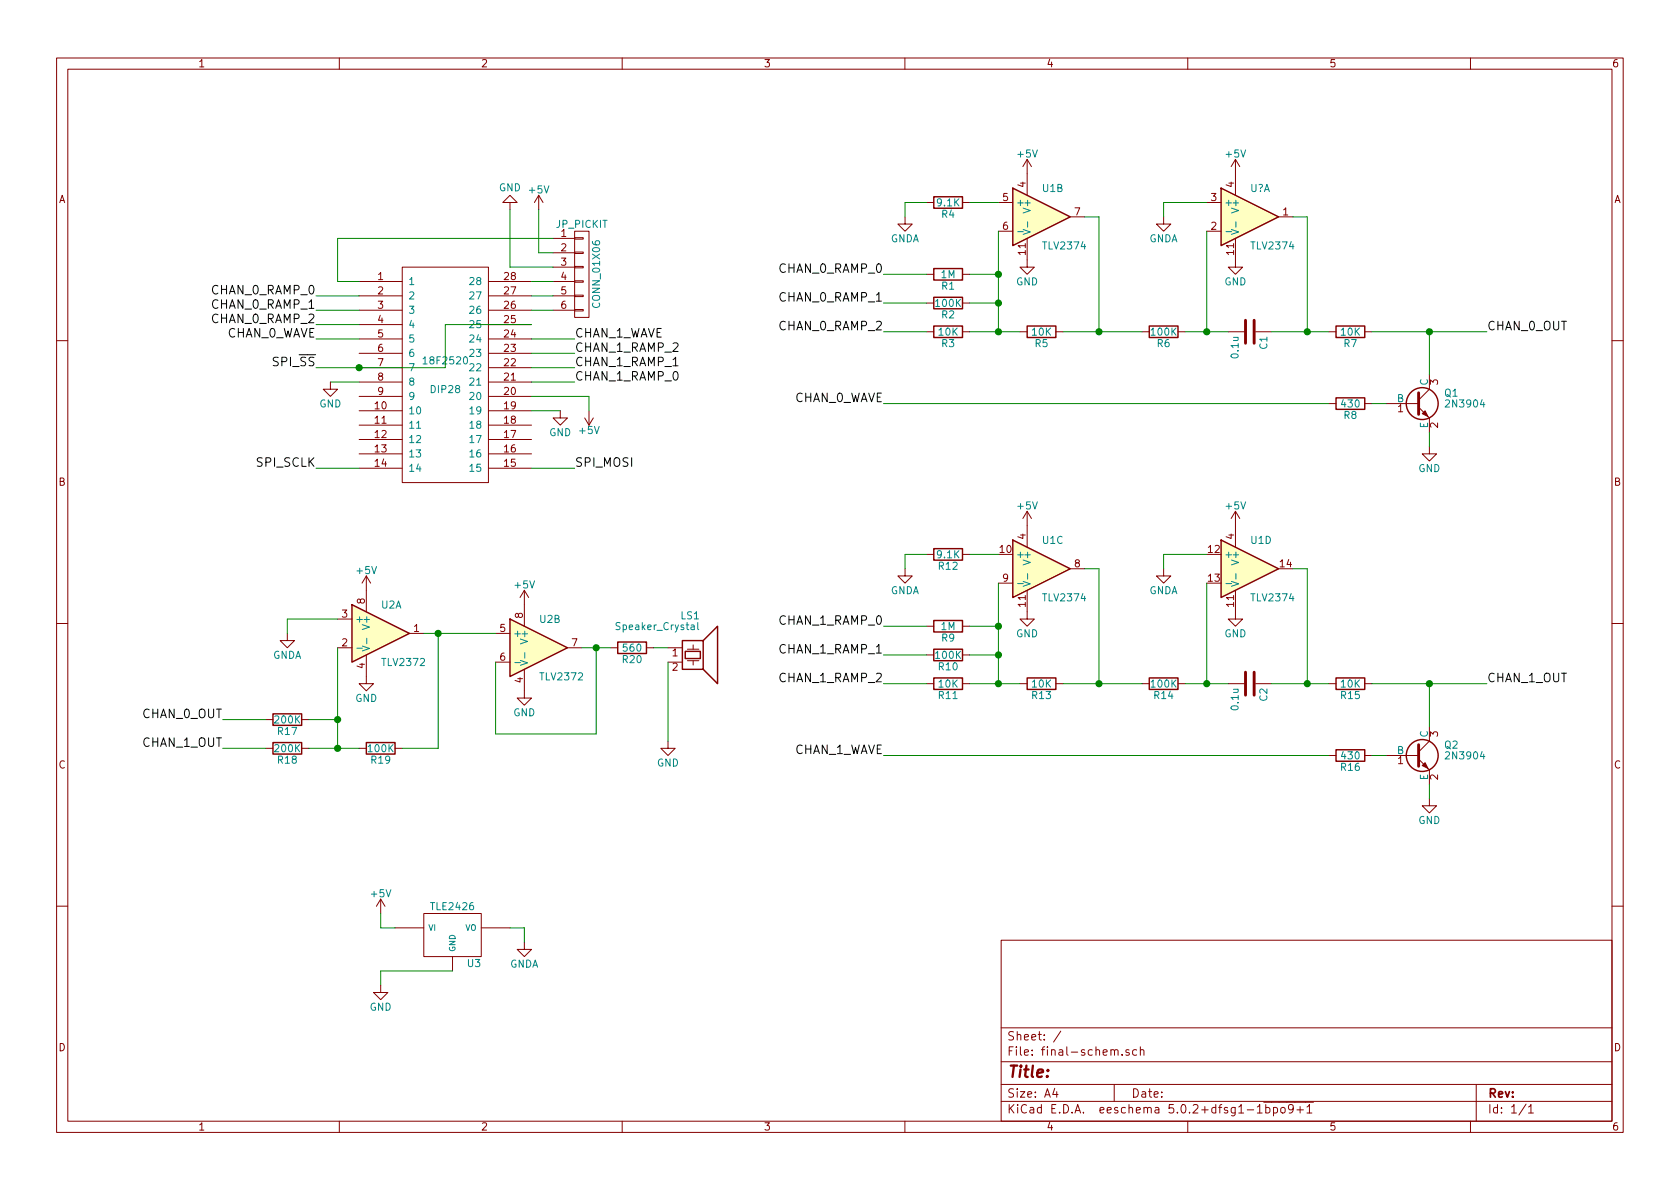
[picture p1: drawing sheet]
<svg xmlns="http://www.w3.org/2000/svg" width="297mm" height="210mm" viewBox="0 0 297 210" stroke-linecap="round" stroke-linejoin="round" font-family="sans-serif">
<g fill="none" stroke="#840000" stroke-width=".18">
<path d="M10 10.3h277v189.9h-277zM12 12.2h273v186.1h-273zM60 10.3v1.9M110 10.3v1.9M160 10.3v1.9M210 10.3v1.9M260 10.3v1.9M90.2 35.8h1.2l-1.2-1.3-1.3 1.3h1.3v1.3M95.2 34.5l-.7 1.3M95.2 34.5v2.6M95.2 34.5l.8 1.3M160 38.3v1.3h1.3l-1.3 1.3-1.3-1.3h1.3"/>
<path d="M163.8 35.8h1.3M170.2 35.8h1.2M176.5 35.8h2.6M181.6 28.2v6.3M181.6 28.2l-.8 1.3M181.6 28.2l.8 1.3M189.2 38.3h2.6M205.7 38.3v1.3h1.3l-1.3 1.3-1.2-1.3h1.2M213.4 35.8h2.5M218.4 28.2v6.3M218.4 28.2l-.7 1.3M218.4 28.2l.8 1.3"/>
<path d="M226.1 38.3h2.5M63.5 49.8h7.6M63.5 52.3h7.6M63.5 59.9h7.6M63.5 57.4h7.6M63.5 54.9h7.6M71.1 47.2h15.3v38.1h-15.3zM86.4 49.8h7.6M86.4 52.3h7.6M86.4 59.9h7.6M86.4 57.4h7.6M86.4 54.9h7.6"/>
<path d="M97.8 49.8h3.8M97.8 52.3h3.8M97.8 54.9h3.8M97.8 42.2h3.8M97.8 44.7h3.8M97.8 47.2h3.8M101.6 54.7h1.5v.3h-1.5zM101.6 52.2h1.5v.2h-1.5zM101.6 49.7h1.5v.2h-1.5zM101.6 47.1h1.5v.3h-1.5zM101.6 44.6h1.5v.2h-1.5zM101.6 42h1.5v.3h-1.5z"/>
<path d="M101.6 40.9h2.5v15.2h-2.5zM163.8 48.5h1.3M163.8 53.6h1.3M163.8 58.7h1.3M170.2 48.5h1.2M170.2 53.6h1.2M170.2 58.7h1.2M176.5 40.9h2.6M180.3 58.7h1.3M181.6 42.2v5h1.3l-1.3 1.3-1.3-1.3h1.3M186.7 58.7h1.3M201.9 58.7h1.3"/>
<path d="M208.3 58.7h1.2M213.4 40.9h2.5M217.2 58.7h2.8M218.4 42.2v5h1.3l-1.3 1.3-1.2-1.3h1.2M222 58.7h2.8M234.9 58.7h1.3M241.3 58.7h1.3M10 60.2h2M58.4 67.6v1.2h1.3l-1.3 1.3-1.3-1.3h1.3M63.5 72.6h7.6M63.5 75.2h7.6M63.5 77.7h7.6"/>
<path d="M63.5 70.1h7.6M63.5 67.6h7.6M63.5 65h7.6M63.5 62.5h7.6M86.4 72.6h7.6M86.4 75.2h7.6M86.4 77.7h7.6M86.4 70.1h7.6M86.4 67.6h7.6M86.4 65h7.6M86.4 62.5h7.6M99.1 72.6v1.3h1.2l-1.2 1.3-1.3-1.3h1.3"/>
<path d="M103.4 73.9l.7 1.3M104.1 72.6v2.6M104.9 73.9l-.8 1.3M234.9 71.4h1.3M241.3 71.4h1.3M245.1 71.4h5.7M250.8 72l1.9 1.9v2.5M252.7 79v1.3h1.3l-1.3 1.2-1.2-1.2h1.2M252.7 66.3v2.5l-1.9 1.9M285 60.2h2M63.5 80.3h7.6M63.5 82.8h7.6"/>
<path d="M86.4 80.3h7.6M86.4 82.8h7.6M163.8 98h1.3M170.2 98h1.2M181.6 90.4v6.4M181.6 90.4l-.8 1.3M181.6 90.4l.8 1.3M218.4 90.4v6.4M218.4 90.4l-.7 1.3M218.4 90.4l.8 1.3M10 110.3h2M50.8 112v1.3h1.3l-1.3 1.2-1.3-1.2h1.3"/>
<path d="M59.7 114.5h2.5M59.7 109.5h2.5M64.8 115.8v5.1h1.2l-1.2 1.3-1.3-1.3h1.3M64.8 101.8v6.4M64.8 101.8l-.8 1.3M64.8 101.8l.7 1.3M72.4 112h2.5M87.6 112h2.6M87.6 117.1h2.6M92.7 118.4v5h1.3l-1.3 1.3-1.3-1.3h1.3M92.7 104.4v6.3M92.7 104.4l-.8 1.3"/>
<path d="M92.7 104.4l.8 1.3M100.3 114.5h2.6M107.9 114.5h1.3M114.3 114.5h1.3M118.1 114.5h2.5M118.1 117.1h2.5M121.5 116.8h2.1M121.5 114.8h2.1M122.6 114v.8M122.6 116.8v.8M160 100.6v1.2h1.3l-1.3 1.3-1.3-1.3h1.3M163.8 110.7h1.3"/>
<path d="M163.8 115.8h1.3M170.2 110.7h1.2M170.2 115.8h1.2M176.5 103.1h2.6M181.6 104.4v5.1h1.3l-1.3 1.2-1.3-1.2h1.3M189.2 100.6h2.6M205.7 100.6v1.2h1.3l-1.3 1.3-1.2-1.3h1.2M218.4 104.4v5.1h1.3l-1.3 1.2-1.2-1.2h1.2M285 110.3h2M47 127.2h1.3M47 132.3h1.3M53.3 127.2h1.3"/>
<path d="M53.3 132.3h1.3M63.5 132.3h1.3M69.8 132.3h1.3M118.1 131.1v1.2h1.3l-1.3 1.3-1.3-1.3h1.3M163.8 120.9h1.3M170.2 120.9h1.2M180.3 120.9h1.3M186.7 120.9h1.3M201.9 120.9h1.3M208.3 120.9h1.2M217.2 120.9h2.8M222 120.9h2.8"/>
<path d="M234.9 133.6h1.3M234.9 120.9h1.3M241.3 133.6h1.3M241.3 120.9h1.3M245.1 133.6h5.7M250.8 134.2l1.9 1.9v2.6M252.7 128.5v2.6l-1.9 1.9M67.3 159l-.8 1.3M67.3 159v2.5M67.3 159l.8 1.3M252.7 141.2v1.3h1.3l-1.3 1.3-1.2-1.3h1.2M10 160.2h2"/>
<path d="M67.3 174.2v1.3h1.3l-1.3 1.3-1.3-1.3h1.3M69.8 164.1h5.1M74.9 161.5h10.2v7.7h-10.2zM80 169.2v2.5M85.1 164.1h5.1M92.7 166.6v1.3h1.3l-1.3 1.3-1.3-1.3h1.3M177 166.3h108v32h-108zM285 160.2h2M60 198.3v1.9M110 198.3v1.9M160 198.3v1.9M177 194.8h108"/>
<path d="M177 191.8h108M177 187.8h108M177 181.8h108M186.5 192.5l-.4 1h1M186.8 193v1M187.6 182.3l-1.3 2M197 191.8v3M197.1 185.8l.2-.2 .3 .1 .1 .9M198.4 186.5v.1M199.6 185.7l-.3-.1-.2 .2v.2l.5 .2v.3h-.5M201 185.7l-.4-.1-.3 .3v.6l.3 .1 .4-.1M201.6 185.7l.2-.1 .4 .1 .1 .9"/>
<path d="M201.6 185.1v1.5M210 198.3v1.9M222.3 195.8l.4-.5v1.5M222.3 196.8h.9M223.4 194.9h8.8M223.8 195.9l.4-.1 .3 .3v.6l-.3 .1-.4-.1M223.8 195.3v1.5M225.2 195.9l.4-.1 .3 .3-.1 .6-.2 .1-.4-.1M225.2 195.8v1.5M226.5 196l.2-.2 .5 .2v.5l-.1 .2-.4 .1-.2-.1zM228.7 196l-.1 .1a.48 .48 0 0 1-.7 .1l-.1-.2 .1-.6a.48 .48 0 0 1 .7 .1 1.27 1.27 0 0 1-.2 1.2l-.5 .1M229.3 196.3h1.2"/>
<path d="M229.9 195.7v1.1M231.1 195.8l.4-.5v1.5M231.1 196.8h.9M260 198.3v1.9M261 191.8v6.5M269.8 195.2l-1.2 2M270.3 195.8l.4-.5v1.5M270.3 196.8h.8"/>
</g>
<g fill="none" stroke="#840000" stroke-width=".25">
<path d="M165.1 34.8h5.1v2h-5.1zM179.1 33.3l10.1 5-10.1 5.1zM215.9 33.3l10.2 5-10.2 5.1zM165.1 47.5h5.1v2h-5.1zM165.1 52.6h5.1v2h-5.1zM165.1 57.7h5.1v2h-5.1zM181.6 57.7h5.1v2h-5.1zM203.2 57.7h5.1v2h-5.1zM236.2 57.7h5.1v2h-5.1zM236.2 70.4h5.1v2h-5.1zM165.1 97h5.1v2.1h-5.1zM179.1 95.5l10.1 5.1-10.1 5.1z"/>
<path d="M215.9 95.5l10.2 5.1-10.2 5.1zM62.2 106.9l10.2 5.1-10.2 5.1zM90.2 109.5l10.1 5-10.1 5.1zM109.2 113.5h5.1v2.1h-5.1zM120.6 113.3h3.7v5.1h-3.7zM121.2 115.2h2.6v1.3h-2.6zM124.3 113.3l2.6-2.6v10.2l-2.6-2.5M165.1 109.7h5.1v2.1h-5.1zM165.1 114.8h5.1v2h-5.1zM165.1 119.9h5.1v2h-5.1zM181.6 119.9h5.1v2h-5.1zM203.2 119.9h5.1v2h-5.1z"/>
<path d="M236.2 119.9h5.1v2h-5.1zM48.3 126.2h5v2.1h-5zM48.3 131.3h5v2h-5zM64.8 131.3h5v2h-5zM236.2 132.6h5.1v2h-5.1z"/>
<circle cx="251.5" cy="71.4" r="2.82"/>
<circle cx="251.5" cy="133.6" r="2.82"/>
</g>
<path d="M220.2 56.6v4.1M221.7 56.6v4.1M250.8 69.5v3.8M220.2 118.9v4M221.7 118.9v4M250.8 131.7v3.8" fill="none" stroke="#840000" stroke-width=".51"/>
<g fill="#840000" stroke="#840000" stroke-width=".18">
<path d="M251.5 73.1l.5-.5 .5 1.1z"/>
<path d="M251.5 135.4l.5-.5 .5 1z"/>
</g>
<g fill="#ffffc2" stroke="#ffffc2" stroke-width=".18">
<path d="M179.1 33.3l10.1 5-10.1 5.1z"/>
<path d="M215.9 33.3l10.2 5-10.2 5.1z"/>
<path d="M179.1 95.5l10.1 5.1-10.1 5.1z"/>
<path d="M215.9 95.5l10.2 5.1-10.2 5.1z"/>
<path d="M62.2 106.9l10.2 5.1-10.2 5.1z"/>
<path d="M90.2 109.5l10.1 5-10.1 5.1z"/>
</g>
<g fill="none" stroke="#008484" stroke-width=".18">
<path d="M181.7 39.2v1M218.5 39.2v1M179.9 41h1M180.9 40.6l1.3 .4-1.3 .4M216.8 41h1M217.7 40.6l1.3 .4-1.3 .4M74.8 63.4l.4-.3v1.3M74.8 64.4h.7M63.1 114.6h1M64.1 114.2l1.2 .5-1.2 .4M64.8 112.9v.9M91 117.2h1"/>
<path d="M92 116.8l1.3 .4-1.3 .4M92.8 115.4v1M123.4 110.1v1.1l.1 .1M179.9 103.2h1M180.9 102.8l1.3 .4-1.3 .5M181.7 101.4v1M216.8 103.2h1M217.7 102.8l1.3 .4-1.3 .5M218.5 101.4v1"/>
</g>
<g fill="none" stroke="#008400" stroke-width=".18">
<path d="M90.2 37.1v10.1h7.6M95.2 37.1v7.6h2.6M163.8 35.8h-3.8v2.5M171.4 35.8h5.1M191.8 38.3h2.5v20.4M213.4 35.8h-7.7v2.5M228.6 38.3h2.5v20.4M55.9 52.3h7.6M55.9 54.9h7.6M55.9 57.4h7.6M55.9 59.9h7.6M94 52.3h3.8"/>
<path d="M94 54.9h3.8M94 57.4h-15.3v7.6h-22.8M94 59.9h7.6M94 49.8h3.8M97.8 42.2h-38.1v7.6h3.8M156.2 58.7h7.6M156.2 53.6h7.6M156.2 48.5h7.6M171.4 58.7h8.9M171.4 53.6h5.1M171.4 48.5h5.1M176.5 40.9v17.8"/>
<path d="M188 58.7h13.9M209.5 58.7h7.7M213.4 40.9v17.8M224.8 58.7h10.1M242.6 58.7h20.3M252.7 58.7v7.6M58.4 67.6h5.1M94 72.6h5.1M94 70.1h10.1v2.5M94 67.6h7.6M94 65h7.6M94 62.5h7.6"/>
<path d="M156.2 71.4h78.7M242.6 71.4h2.5M252.7 76.4v2.6M55.9 82.8h7.6M94 82.8h7.6M163.8 98h-3.8v2.6M171.4 98h5.1M213.4 98h-7.7v2.6M59.7 114.5v17.8M59.7 109.5h-8.9v2.5M74.9 112h12.7M77.5 112v20.3h-6.4"/>
<path d="M102.9 114.5h5M105.4 114.5v15.3h-17.8v-12.7M115.6 114.5h2.5M118.1 117.1v14M156.2 115.8h7.6M156.2 110.7h7.6M171.4 115.8h5.1M171.4 110.7h5.1M176.5 103.1v17.8M191.8 100.6h2.5v20.3M213.4 103.1v17.8M228.6 100.6h2.5v20.3"/>
<path d="M39.4 132.3h7.6M39.4 127.2h7.6M54.6 132.3h8.9M54.6 127.2h5.1M156.2 120.9h7.6M156.2 133.6h78.7M171.4 120.9h8.9M188 120.9h13.9M209.5 120.9h7.7M224.8 120.9h10.1M242.6 120.9h20.3M242.6 133.6h2.5"/>
<path d="M252.7 120.9v7.6M252.7 138.7v2.5M67.3 161.5v2.6h2.5M80 171.7h-12.7v2.5M90.2 164.1h2.5v2.5"/>
</g>
<g fill="#008400" stroke="#008400" stroke-width=".25">
<circle cx="176.5" cy="58.7" r=".51"/>
<circle cx="176.5" cy="53.6" r=".51"/>
<circle cx="176.5" cy="48.5" r=".51"/>
<circle cx="213.4" cy="58.7" r=".51"/>
<circle cx="194.3" cy="58.7" r=".51"/>
<circle cx="231.1" cy="58.7" r=".51"/>
<circle cx="176.5" cy="120.9" r=".51"/>
<circle cx="176.5" cy="115.8" r=".51"/>
<circle cx="176.5" cy="110.7" r=".51"/>
<circle cx="213.4" cy="120.9" r=".51"/>
<circle cx="194.3" cy="120.9" r=".51"/>
<circle cx="231.1" cy="120.9" r=".51"/>
<circle cx="252.7" cy="58.7" r=".51"/>
<circle cx="252.7" cy="120.9" r=".51"/>
<circle cx="59.7" cy="132.3" r=".51"/>
<circle cx="59.7" cy="127.2" r=".51"/>
<circle cx="77.5" cy="112" r=".51"/>
<circle cx="105.4" cy="114.5" r=".51"/>
<circle cx="63.5" cy="65" r=".51"/>
</g>
<text font-size="2.8" fill="#840000" x="178" y="190.5">Title:</text>
<g font-size="2.1">
<text x="37.6" y="52.1">CHAN_0_RAMP_0</text>
<text x="137.9" y="48.3">CHAN_0_RAMP_0</text>
<text x="137.9" y="53.3">CHAN_0_RAMP_1</text>
<text x="37.6" y="54.6">CHAN_0_RAMP_1</text>
<text x="37.6" y="57.1">CHAN_0_RAMP_2</text>
<text x="39.9" y="59.7">CHAN_0_WAVE</text>
<text x="101.6" y="59.7">CHAN_1_WAVE</text>
<text x="137.9" y="58.4">CHAN_0_RAMP_2</text>
<text x="262.9" y="58.4">CHAN_0_OUT</text>
<text x="48.4" y="64.8">SPI_SS</text>
<text x="101.6" y="64.8">CHAN_1_RAMP_1</text>
<text x="101.6" y="62.2">CHAN_1_RAMP_2</text>
<text x="101.6" y="67.3">CHAN_1_RAMP_0</text>
<text x="140.2" y="71.1">CHAN_0_WAVE</text>
<text x="45.5" y="82.5">SPI_SCLK</text>
<text x="101.6" y="82.5">SPI_MOSI</text>
<text x="137.9" y="110.5">CHAN_1_RAMP_0</text>
<text x="137.9" y="115.6">CHAN_1_RAMP_1</text>
<text x="137.9" y="120.6">CHAN_1_RAMP_2</text>
<text x="262.9" y="120.6">CHAN_1_OUT</text>
<text x="25.2" y="127">CHAN_0_OUT</text>
<text x="25.2" y="132.1">CHAN_1_OUT</text>
<text x="140.2" y="133.3">CHAN_1_WAVE</text>
</g>
<g font-size="2.1" fill="#840000">
<text x="178" y="184">Sheet: /</text>
<text x="178" y="186.7">File: final-schem.sch</text>
<text x="178" y="196.9">KiCad E.D.A. eeschema 5.0.2+dfsg1-1bpo9+1</text>
<text x="178" y="194.1">Size: A4</text>
<text x="200" y="194.1">Date:</text>
<text x="263" y="194.1">Rev:</text>
<text x="263" y="196.9">Id: 1/1</text>
</g>
<g font-size="1.8" fill="#840000">
<text x="35" y="11.9">1</text>
<text x="85" y="11.9">2</text>
<text x="135" y="11.9">3</text>
<text x="185" y="11.9">4</text>
<text x="235" y="11.9">5</text>
<text x="285" y="11.9">6</text>
<text x="10.4" y="35.9">A</text>
<text x="177.3" y="35.6">5</text>
<text x="181.4" y="33.1" transform="rotate(-90 181.4 33.1)">4</text>
<text x="214.1" y="35.6">3</text>
<text x="218.2" y="33.1" transform="rotate(-90 218.2 33.1)">4</text>
<text x="285.4" y="35.9">A</text>
<text x="99.2" y="41.9">1</text>
<text x="177.3" y="40.6">6</text>
<text x="190" y="38.1">7</text>
<text x="214.1" y="40.6">2</text>
<text x="226.8" y="38.1">1</text>
<text x="99.2" y="44.4">2</text>
<text x="99.2" y="47">3</text>
<text x="181.4" y="45" transform="rotate(-90 181.4 45)">11</text>
<text x="218.2" y="45" transform="rotate(-90 218.2 45)">11</text>
<text x="66.8" y="49.5">1</text>
<text x="66.8" y="52.1">2</text>
<text x="89.2" y="52.1">27</text>
<text x="89.2" y="49.5">28</text>
<text x="99.2" y="49.5">4</text>
<text x="99.2" y="52.1">5</text>
<text x="66.8" y="54.6">3</text>
<text x="66.8" y="57.1">4</text>
<text x="66.8" y="59.7">5</text>
<text x="89.2" y="59.7">24</text>
<text x="89.2" y="57.1">25</text>
<text x="89.2" y="54.6">26</text>
<text x="99.2" y="54.6">6</text>
<text x="66.8" y="62.2">6</text>
<text x="66.8" y="64.8">7</text>
<text x="89.2" y="64.8">22</text>
<text x="89.2" y="62.2">23</text>
<text x="66.8" y="67.3">8</text>
<text x="66.8" y="69.8">9</text>
<text x="89.2" y="69.8">20</text>
<text x="89.2" y="67.3">21</text>
<text x="254.3" y="68" transform="rotate(-90 254.3 68)">3</text>
<text x="66.3" y="72.4">10</text>
<text x="66.3" y="74.9">11</text>
<text x="66.3" y="77.5">12</text>
<text x="89.2" y="77.5">17</text>
<text x="89.2" y="74.9">18</text>
<text x="89.2" y="72.4">19</text>
<text x="247.2" y="72.9">1</text>
<text x="254.3" y="75.7" transform="rotate(-90 254.3 75.7)">2</text>
<text x="66.3" y="80">13</text>
<text x="66.3" y="82.5">14</text>
<text x="89.2" y="82.5">15</text>
<text x="89.2" y="80">16</text>
<text x="10.4" y="85.9">B</text>
<text x="285.4" y="85.9">B</text>
<text x="181.4" y="95.3" transform="rotate(-90 181.4 95.3)">4</text>
<text x="218.2" y="95.3" transform="rotate(-90 218.2 95.3)">4</text>
<text x="176.8" y="97.8">10</text>
<text x="190" y="100.3">8</text>
<text x="213.7" y="97.8">12</text>
<text x="226.4" y="100.3">14</text>
<text x="64.5" y="106.8" transform="rotate(-90 64.5 106.8)">8</text>
<text x="177.3" y="102.9">9</text>
<text x="181.4" y="107.3" transform="rotate(-90 181.4 107.3)">11</text>
<text x="213.7" y="102.9">13</text>
<text x="218.2" y="107.3" transform="rotate(-90 218.2 107.3)">11</text>
<text x="60.5" y="109.2">3</text>
<text x="73.2" y="111.8">1</text>
<text x="88.4" y="111.8">5</text>
<text x="92.5" y="109.3" transform="rotate(-90 92.5 109.3)">8</text>
<text x="60.5" y="114.3">2</text>
<text x="64.5" y="118.2" transform="rotate(-90 64.5 118.2)">4</text>
<text x="88.4" y="116.8">6</text>
<text x="101.1" y="114.3">7</text>
<text x="118.9" y="116.1">1</text>
<text x="118.9" y="118.6">2</text>
<text x="92.5" y="120.7" transform="rotate(-90 92.5 120.7)">4</text>
<text x="254.3" y="130.3" transform="rotate(-90 254.3 130.3)">3</text>
<text x="10.4" y="135.9">C</text>
<text x="247.2" y="135.1">1</text>
<text x="254.3" y="137.9" transform="rotate(-90 254.3 137.9)">2</text>
<text x="285.4" y="135.9">C</text>
<text x="10.4" y="185.9">D</text>
<text x="285.4" y="185.9">D</text>
<text x="35" y="199.9">1</text>
<text x="85" y="199.9">2</text>
<text x="135" y="199.9">3</text>
<text x="185" y="199.9">4</text>
<text x="235" y="199.9">5</text>
<text x="285" y="199.9">6</text>
</g>
<g font-size="1.8" fill="#008484">
<text x="180" y="27.9">+5V</text>
<text x="216.8" y="27.9">+5V</text>
<text x="88.2" y="33.8">GND</text>
<text x="93.6" y="34.2">+5V</text>
<text x="184.4" y="34">U1B</text>
<text x="221" y="34">U?A</text>
<text x="98.4" y="40.3">JP_PICKIT</text>
<text x="165.8" y="36.5">9.1K</text>
<text x="166.5" y="38.5">R4</text>
<text x="179.6" y="36.4">+</text>
<text x="182.2" y="37.3" transform="rotate(-90 182.2 37.3)">V+</text>
<text x="216.4" y="36.4">+</text>
<text x="219.1" y="37.3" transform="rotate(-90 219.1 37.3)">V+</text>
<text x="157.4" y="42.8">GNDA</text>
<text x="184.6" y="44.1">TLV2374</text>
<text x="203.1" y="42.8">GNDA</text>
<text x="221.4" y="44.1">TLV2374</text>
<text x="72.1" y="50.4">1</text>
<text x="72.1" y="53">2</text>
<text x="83.4" y="53">27</text>
<text x="83.4" y="50.4">28</text>
<text x="166.4" y="49.2">1M</text>
<text x="166.5" y="51.2">R1</text>
<text x="179.7" y="50.5">GND</text>
<text x="216.5" y="50.5">GND</text>
<text x="72.1" y="55.5">3</text>
<text x="72.1" y="58">4</text>
<text x="83.4" y="58">25</text>
<text x="83.4" y="55.5">26</text>
<text x="106.1" y="54.1" transform="rotate(-90 106.1 54.1)">CONN_01X06</text>
<text x="165.5" y="54.3">100K</text>
<text x="166" y="59.4">10K</text>
<text x="166.5" y="56.3">R2</text>
<text x="182.5" y="59.4">10K</text>
<text x="203.6" y="59.4">100K</text>
<text x="237.1" y="59.4">10K</text>
<text x="72.1" y="60.6">5</text>
<text x="72.1" y="63.1">6</text>
<text x="72.1" y="65.7">7</text>
<text x="75.3" y="64.4">18F2520</text>
<text x="83.4" y="65.7">22</text>
<text x="83.4" y="63.1">23</text>
<text x="83.4" y="60.6">24</text>
<text x="166.5" y="61.4">R3</text>
<text x="183" y="61.4">R5</text>
<text x="204.6" y="61.4">R6</text>
<text x="219" y="63.2" transform="rotate(-90 219 63.2)">0.1u</text>
<text x="224.1" y="61.7" transform="rotate(-90 224.1 61.7)">C1</text>
<text x="237.6" y="61.4">R7</text>
<text x="72.1" y="68.2">8</text>
<text x="72.1" y="70.7">9</text>
<text x="76.3" y="69.5">DIP28</text>
<text x="83.4" y="70.7">20</text>
<text x="83.4" y="68.2">21</text>
<text x="247" y="71.1">B</text>
<text x="252.5" y="68.2" transform="rotate(-90 252.5 68.2)">C</text>
<text x="255.4" y="70.1">Q1</text>
<text x="56.5" y="72.1">GND</text>
<text x="72.1" y="73.3">10</text>
<text x="72.1" y="75.8">11</text>
<text x="83.4" y="75.8">18</text>
<text x="83.4" y="73.3">19</text>
<text x="97.1" y="77.1">GND</text>
<text x="102.5" y="76.8">+5V</text>
<text x="237.3" y="72.1">430</text>
<text x="237.6" y="74.1">R8</text>
<text x="252.5" y="75.8" transform="rotate(-90 252.5 75.8)">E</text>
<text x="255.9" y="72.1">2N3904</text>
<text x="72.1" y="78.4">12</text>
<text x="72.1" y="80.9">13</text>
<text x="72.1" y="83.4">14</text>
<text x="83.4" y="83.4">15</text>
<text x="83.4" y="80.9">16</text>
<text x="83.4" y="78.4">17</text>
<text x="250.8" y="83.5">GND</text>
<text x="180" y="90.1">+5V</text>
<text x="216.8" y="90.1">+5V</text>
<text x="63.2" y="101.5">+5V</text>
<text x="165.8" y="98.7">9.1K</text>
<text x="166" y="100.8">R12</text>
<text x="179.6" y="98.7">+</text>
<text x="182.2" y="99.5" transform="rotate(-90 182.2 99.5)">V+</text>
<text x="184.4" y="96.2">U1C</text>
<text x="216.4" y="98.7">+</text>
<text x="219.1" y="99.5" transform="rotate(-90 219.1 99.5)">V+</text>
<text x="221.2" y="96.2">U1D</text>
<text x="67.4" y="107.6">U2A</text>
<text x="91.1" y="104.1">+5V</text>
<text x="157.4" y="105.1">GNDA</text>
<text x="184.6" y="106.3">TLV2374</text>
<text x="203.1" y="105.1">GNDA</text>
<text x="221.4" y="106.3">TLV2374</text>
<text x="62.7" y="110.1">+</text>
<text x="65.4" y="110.9" transform="rotate(-90 65.4 110.9)">V+</text>
<text x="90.7" y="112.6">+</text>
<text x="93.3" y="113.5" transform="rotate(-90 93.3 113.5)">V+</text>
<text x="95.5" y="110.2">U2B</text>
<text x="109.3" y="111.4">Speaker_Crystal</text>
<text x="120.4" y="109.5">LS1</text>
<text x="166.4" y="111.4">1M</text>
<text x="166.5" y="113.5">R9</text>
<text x="179.7" y="112.7">GND</text>
<text x="216.5" y="112.7">GND</text>
<text x="48.2" y="116.5">GNDA</text>
<text x="67.7" y="117.8">TLV2372</text>
<text x="110.1" y="117.3">R20</text>
<text x="110.3" y="115.2">560</text>
<text x="165.5" y="116.5">100K</text>
<text x="166" y="118.5">R10</text>
<text x="62.8" y="124.1">GND</text>
<text x="95.7" y="120.3">TLV2372</text>
<text x="166" y="123.6">R11</text>
<text x="166" y="121.6">10K</text>
<text x="182.5" y="123.6">R13</text>
<text x="182.5" y="121.6">10K</text>
<text x="203.6" y="121.6">100K</text>
<text x="204.1" y="123.6">R14</text>
<text x="219" y="125.4" transform="rotate(-90 219 125.4)">0.1u</text>
<text x="224.1" y="124" transform="rotate(-90 224.1 124)">C2</text>
<text x="237.1" y="123.6">R15</text>
<text x="237.1" y="121.6">10K</text>
<text x="48.7" y="127.9">200K</text>
<text x="49.2" y="130">R17</text>
<text x="90.8" y="126.7">GND</text>
<text x="252.5" y="130.4" transform="rotate(-90 252.5 130.4)">C</text>
<text x="48.7" y="133">200K</text>
<text x="49.2" y="135">R18</text>
<text x="65.2" y="133">100K</text>
<text x="65.7" y="135">R19</text>
<text x="116.2" y="135.6">GND</text>
<text x="237.1" y="136.3">R16</text>
<text x="237.3" y="134.3">430</text>
<text x="247" y="133.3">B</text>
<text x="252.5" y="138" transform="rotate(-90 252.5 138)">E</text>
<text x="255.4" y="132.4">Q2</text>
<text x="255.9" y="134.3">2N3904</text>
<text x="250.8" y="145.7">GND</text>
<text x="65.7" y="158.7">+5V</text>
<text x="76.4" y="161">TLE2426</text>
<text x="82.7" y="171">U3</text>
<text x="90.1" y="171.1">GNDA</text>
<text x="65.4" y="178.7">GND</text>
</g>
<g font-size="1.4" fill="#008484">
<text x="75.7" y="164.6">VI</text>
<text x="82.3" y="164.6">VO</text>
<text x="80.5" y="168.4" transform="rotate(-90 80.5 168.4)">GND</text>
</g>
</svg>
